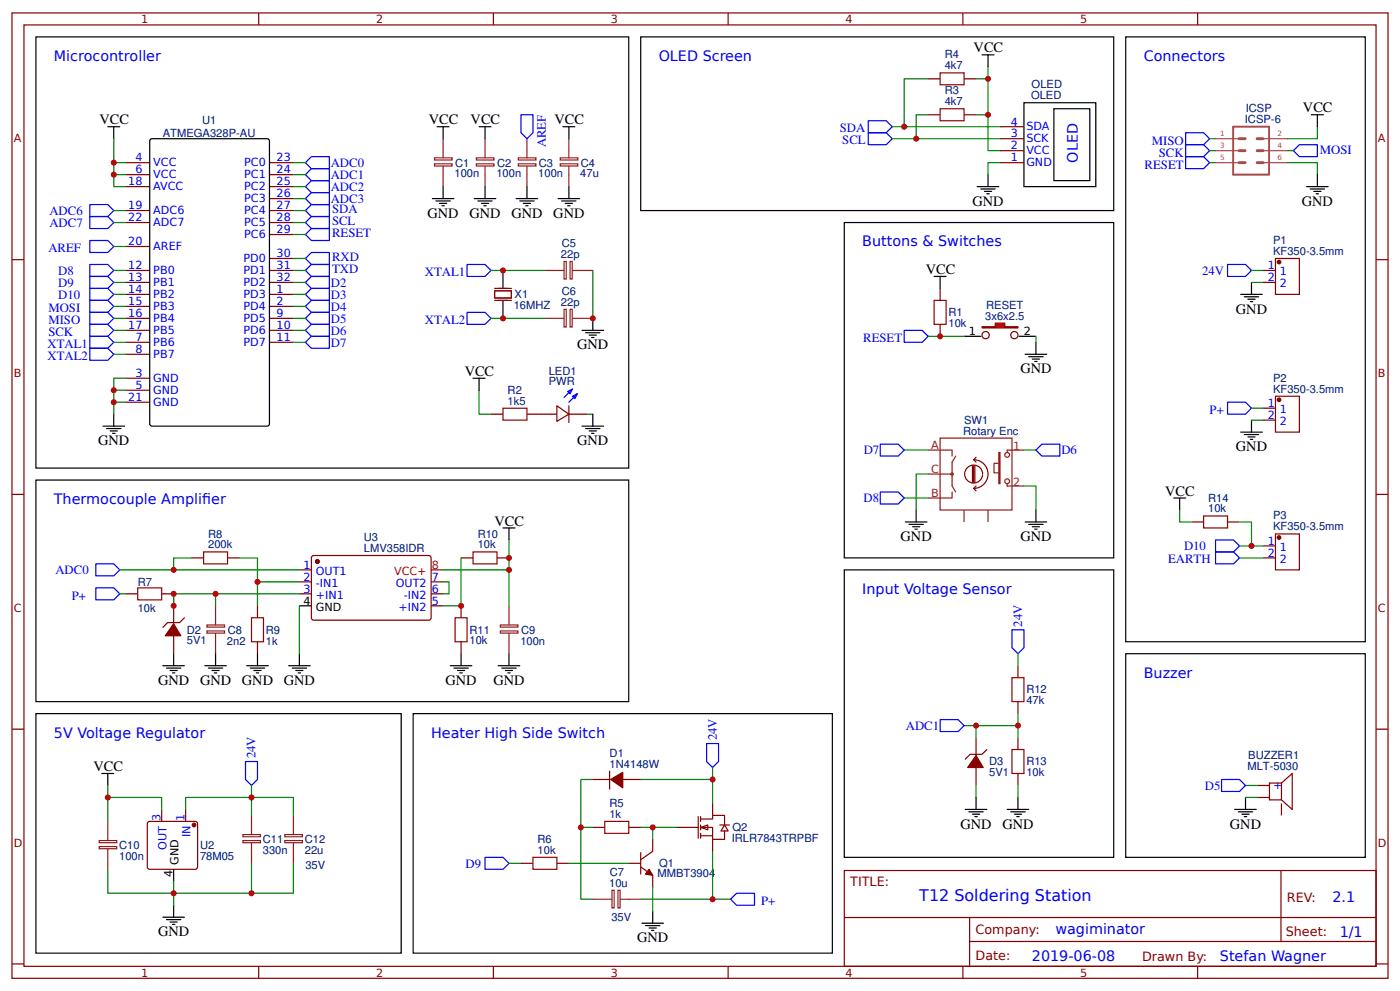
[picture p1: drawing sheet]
<svg xmlns="http://www.w3.org/2000/svg" width="309mm" height="219mm" viewBox="0 0 309 219" stroke-linecap="round" stroke-linejoin="round" font-family="sans-serif">
<g fill="none" stroke="#800" stroke-width=".26">
<path d="M2.6 2.9h304.1v213.2h-304.1zM5.3 5.5h298.7v208h-298.7zM57.1 2.9v2.6M109 2.9v2.6M160.9 2.9v2.6M212.7 2.9v2.6M264.6 2.9v2.6M27.8 35.9h5.3M27.8 38.6h5.3M59.5 35.9h5.3M59.5 38.6h5.3M2.6 57.4h2.7"/>
<path d="M27.8 41.2h5.3M27.8 46.5h5.3M27.8 49.2h5.3M27.8 54.5h5.3M27.8 59.7h5.3M59.5 41.2h5.3M59.5 46.5h5.3M59.5 49.2h5.3M59.5 59.7h5.3M59.5 43.9h5.3M59.5 51.8h5.3M59.5 57.1h5.3"/>
<path d="M304 57.4h2.7M27.8 62.4h5.3M27.8 65h5.3M27.8 67.7h5.3M27.8 70.3h5.3M27.8 73h5.3M27.8 75.6h5.3M27.8 78.3h5.3M59.5 62.4h5.3M59.5 65h5.3M59.5 67.7h5.3M59.5 70.3h5.3"/>
<path d="M59.5 73h5.3M59.5 75.6h5.3M27.8 83.6h5.3M27.8 86.2h5.3M27.8 88.8h5.3M2.6 109.2h2.7M304 109.2h2.7M2.6 161.1h2.7M304 161.1h2.7M186.5 192.3h117.5v21.2h-117.5zM283 192.3v15.7M2.6 212.9h2.7"/>
<path d="M57.1 213.5v2.6M109 213.5v2.6M160.9 213.5v2.6M186.6 202.7h117.3M212.7 213.5v2.6M214.2 208h89.7M214.2 202.7v10.6M264.6 213.5v2.6M304 212.9h2.7"/>
</g>
<g fill="none" stroke="#000" stroke-width=".26">
<path d="M23.8 28h2.7M25.1 28v2.6M33.1 30.9l.5-.3h25.4l.5 .3v62.7l-.2 .5h-25.7l-.5-.2zM96.6 28h2.6M97.9 28v2.6M105.8 28h2.7M107.2 28v2.6M124.4 28h2.6M125.7 28v2.6M95.5 43.9h4.8M96.3 44.4h3.2M97.1 44.9h1.6"/>
<path d="M97.6 45.5h.6M97.9 41.2v2.7M104.8 43.9h4.7M105.6 44.4h3.1M106.4 44.9h1.5M106.9 45.5h.5M107.2 41.2v2.7M114 43.9h4.8M114.8 44.4h3.2M115.6 44.9h1.6M116.2 45.5h.5M116.4 41.2v2.7"/>
<path d="M123.3 43.9h4.8M124.1 44.4h3.2M124.9 44.9h1.6M125.4 45.5h.5M125.7 41.2v2.7M128.6 73h4.7M129.4 73.5h3.2M130.2 74h1.6M130.7 74.6h.5M131 70.3v2.7M213 74.3h2.6M226.2 74.3h2.7"/>
<path d="M22.8 94.1h4.7M23.5 94.7h3.2M24.3 95.2h1.6M24.9 95.7h.5M25.1 91.5v2.6"/>
</g>
<g fill="none" stroke="#00f" stroke-width=".26">
<path d="M68.8 34.6h4v2.7h-4l-1.3-1.4zM68.8 37.3h4v2.6h-4l-1.3-1.3zM19.8 53.1h4l1.3 1.4-1.3 1.3h-4zM19.8 45.2h4l1.3 1.3-1.3 1.3h-4zM19.8 47.8h4l1.3 1.4-1.3 1.3h-4zM19.8 58.4h4l1.3 1.3-1.3 1.4h-4zM67.5 51.8l1.3-1.3h4v2.6h-4zM67.5 59.7l1.3-1.3h4v2.7h-4zM67.5 46.5l1.3-1.3h4v2.6h-4zM67.5 41.2l1.3-1.3h4v2.6h-4zM68.8 55.8h4v2.6h-4l-1.3-1.3zM68.8 47.8h4v2.7h-4l-1.3-1.3z"/>
<path d="M68.8 42.5h4v2.7h-4l-1.3-1.3zM103.2 58.4h4l1.3 1.3-1.3 1.4h-4zM19.8 74.3h4l1.3 1.3-1.3 1.3h-4zM19.8 76.9h4l1.3 1.4-1.3 1.3h-4zM19.8 71.6h4l1.3 1.4-1.3 1.3h-4zM19.8 69h4l1.3 1.3-1.3 1.3h-4zM19.8 66.4h4l1.3 1.3-1.3 1.3h-4zM19.8 61.1h4l1.3 1.3-1.3 1.3h-4zM19.8 63.7h4l1.3 1.3-1.3 1.4h-4zM67.5 62.4l1.3-1.3h4v2.6h-4zM67.5 67.7l1.3-1.3h4v2.6h-4zM67.5 73l1.3-1.4h4v2.7h-4z"/>
<path d="M67.5 75.6l1.3-1.3h4v2.6h-4zM68.8 63.7h4v2.7h-4l-1.3-1.4zM68.8 69h4v2.6h-4l-1.3-1.3zM103.2 69h4l1.3 1.3-1.3 1.3h-4z"/>
</g>
<g fill="none" stroke="#8d2323" stroke-width=".26">
<path d="M96 36.2h3.9v.5h-3.9zM96 34.9h3.9v.4h-3.9zM97.9 30.6v4.3M97.9 36.7v4.5M105.3 36.2h3.8v.5h-3.8zM105.3 34.9h3.8v.4h-3.8zM107.2 30.6v4.3M107.2 36.7v4.5M114.5 36.2h3.9v.5h-3.9zM114.5 34.9h3.9v.4h-3.9zM116.4 30.6v4.3M116.4 36.7v4.5"/>
<path d="M123.8 36.2h3.9v.5h-3.9zM123.8 34.9h3.9v.4h-3.9zM125.7 30.6v4.3M125.7 36.7v4.5M120.4 59.7h4.2M124.6 57.8h.5v3.8h-.5zM125.9 57.8h.5v3.8h-.5zM126.5 59.7h4.5M120.4 70.3h4.2M124.6 68.3h.5v3.9h-.5zM125.9 68.3h.5v3.9h-.5zM126.5 70.3h4.5"/>
</g>
<g fill="none" stroke="#080" stroke-width=".26">
<path d="M25.1 30.6v10.6h2.7M25.1 38.6h2.7M25.1 35.9h2.7M64.8 38.6h2.7M64.8 35.9h2.7M25.1 59.7h2.7M25.1 49.2h2.7M25.1 46.5h2.7M25.1 54.5h2.7M64.8 59.7h2.7M64.8 51.8h2.7M64.8 57.1h2.7"/>
<path d="M64.8 49.2h2.7M64.8 46.5h2.7M64.8 41.2h2.7M64.8 43.9h2.7M108.5 59.7h11.9M131 59.7v10.6M25.1 70.3h2.7M25.1 75.6h2.7M25.1 78.3h2.7M25.1 73h2.7M25.1 67.7h2.7M25.1 62.4h2.7"/>
<path d="M25.1 65h2.7M64.8 70.3h2.7M64.8 75.6h2.7M64.8 73h2.7M64.8 67.7h2.7M64.8 62.4h2.7M64.8 65h2.7M108.5 70.3h11.9M25.1 86.2h2.7M25.1 88.8h2.7M27.8 83.6h-2.7v7.9"/>
</g>
<path d="M217 72.2h2.9v-.8h2.1v.8h2.9v.2h-7.9z" fill="#f00" stroke="#800" stroke-width=".26"/>
<g fill="none" stroke="#800" stroke-width=".26">
<path d="M205.1 17.4h2.6M213 17.4h2.6M205.1 25.3h2.6M213 25.3h2.6M279.1 59.7h2.7M281.8 57.1h5.3v7.9h-5.3zM207.7 63.7v2.7M207.7 71.6v2.7M279.1 62.4h2.7M108.5 91.5h2.6M116.4 91.5h6.6M123 89.6l2.7 1.9-2.7 1.6z"/>
<path d="M125.7 91.5h3.9M125.7 89.6v3.7M279.1 90.2h2.7M279.1 92.8h2.7M281.8 87.5h5.3v8h-5.3zM281.8 118h5.3v7.9h-5.3zM27.8 131.2h2.6M35.7 131.2h2.7M38.4 133.8v4M40.7 136.5l-1 1h-2.7l-1 1.1M42.3 123.2h2.7M50.3 123.2h2.6"/>
<path d="M56.9 133.8v2.7M66.1 125.9h2.7M66.1 128.5h2.7M66.1 131.2h2.7M69.1 122.8h25.9l.2 .4v13.5l-.5 .3-25.6-.1-.3-.4v-13.3zM95.2 128.5h2.7M95.2 131.2h2.7M95.2 133.8h2.7M101.9 123.2h2.6M101.9 133.8v2.7M109.8 123.2h2.6M279.1 123.2h2.7"/>
<path d="M279.1 120.6h2.7M38.4 140.4v4M56.9 141.8v2.6M101.9 141.8v2.6M224.9 147.1v2.6M224.9 155v2.6M35.7 178.8v2.7M41 178.8v2.7M131 172.2h3.9M134.7 170.3v4M137.6 172.2h4M215.6 162.9v4"/>
<path d="M215.6 169.5v4M218 165.6l-1 1h-2.7l-1 1.1M224.9 162.9v2.7M224.9 170.9v2.6M277.8 173.5h2.7M277.8 176.2h2.7M283.1 173l2.4-2.1v7.9l-2.4-2.1M283.1 173v3.7M283.1 177.5v2.6M283.1 173h-2.6v3.7h2.6M32.8 181.5h10.6l.3 .5-.1 9.8-.5 .2h-10.3l-.3-.5v-9.5zM115.1 190.7h2.6"/>
<path d="M123 190.7h2.7M131 182.8h2.6M138.9 190.7h2.7M138.9 182.8h2.7M141.6 191.5l2.6 1.9v2.6M141.6 188.3v4.8M144.2 185.4v2.7l-2.6 1.8"/>
<circle cx="217.7" cy="74" r=".8"/>
<circle cx="224.1" cy="74" r=".8"/>
</g>
<g fill="none" stroke="#000" stroke-width=".26">
<path d="M289.7 25.3h2.7M291 25.3v2.7M291 38.6v2.6M288.7 41.2h4.7M289.5 41.8h3.1M290.2 42.3h1.6M290.8 42.8h.5M206.4 61.1h2.6M207.7 61.1v2.6M215.6 74.3h1.1M225.2 74.3h1M226.5 78.3h4.7"/>
<path d="M227.3 78.8h3.2M228.1 79.3h1.6M228.6 79.9h.5M228.9 75.6v2.7M274.1 65h4.8M274.9 65.6h3.2M275.7 66.1h1.6M276.2 66.6h.6M276.5 62.4v2.6M104.5 83.6h2.7M105.8 83.6v2.6M128.6 94.1h4.7"/>
<path d="M129.4 94.7h3.2M130.2 95.2h1.6M130.7 95.7h.5M131 91.5v2.6M274.1 95.5h4.8M274.9 96h3.2M275.7 96.5h1.6M276.2 97h.6M276.5 92.8v2.7M111.1 116.6h2.7M112.4 116.6v2.7M200 115.3h4.8"/>
<path d="M200.8 115.8h3.2M201.6 116.4h1.6M202.1 116.9h.6M202.4 112.7v2.6M226.5 115.3h4.7M227.3 115.8h3.2M228.1 116.4h1.6M228.6 116.9h.5M228.9 112.7v2.6M66.1 133.8h2.7M36 147.1h4.7M36.8 147.6h3.2"/>
<path d="M37.6 148.1h1.6M38.1 148.6h.5M38.4 144.4v2.7M45.2 147.1h4.8M46 147.6h3.2M46.8 148.1h1.6M47.4 148.6h.5M47.6 144.4v2.7M54.5 147.1h4.8M55.3 147.6h3.2M56.1 148.1h1.6M56.6 148.6h.5"/>
<path d="M56.9 144.4v2.7M63.8 147.1h4.7M64.6 147.6h3.1M65.4 148.1h1.5M65.9 148.6h.5M66.1 144.4v2.7M99.5 147.1h4.7M100.3 147.6h3.2M101.1 148.1h1.6M101.6 148.6h.5M101.9 144.4v2.7M110.1 147.1h4.7"/>
<path d="M110.9 147.6h3.1M111.7 148.1h1.5M112.2 148.6h.5M112.4 144.4v2.7M22.5 170.9h2.6M23.8 170.9v2.6M213.3 178.8h4.7M214 179.3h3.2M214.8 179.9h1.6M215.6 176.2v2.6M222.5 178.8h4.8M223.3 179.3h3.2"/>
<path d="M224.1 179.9h1.6M224.9 176.2v2.6M272.8 178.8h4.7M273.6 179.3h3.2M274.4 179.9h1.6M275.2 176.2v2.6M38.4 192v2.7M38.4 200v2.6M215.4 180.4h.5M224.6 180.4h.6M274.9 180.4h.5M36 202.6h4.7"/>
<path d="M36.8 203.1h3.2M37.6 203.7h1.6M38.1 204.2h.5M141.8 203.9h4.8M142.6 204.5h3.2M143.4 205h1.6M143.9 205.5h.6M144.2 201.3v2.6"/>
</g>
<g fill="none" stroke="#00f" stroke-width=".26">
<path d="M115.1 25.3h2.6v4l-1.3 1.3-1.3-1.3zM191.8 26.7h4l1.3 1.3-1.3 1.3h-4zM191.8 29.3h4l1.3 1.3-1.3 1.4h-4zM261.9 34.6h4l1.3 1.3-1.3 1.4h-4zM261.9 32h4l1.3 1.3-1.3 1.3h-4zM261.9 29.3h4l1.3 1.3-1.3 1.4h-4zM287.1 32h3.9v2.6h-3.9l-1.3-1.3zM271.2 58.4h4l1.3 1.3-1.3 1.4h-4zM199.8 73h3.9l1.4 1.3-1.4 1.3h-3.9zM125.4 86.5l1.1-.6-.6 1.1zM126.5 87.5l1-.5-.5 1.1zM126.5 85.9l-1.9 1.9"/>
<path d="M127.5 87l-1.8 1.8M194.5 98.1h3.9l1.4 1.3-1.4 1.4h-3.9zM230.2 98.1h4v2.7h-4l-1.3-1.4zM271.2 88.8h4l1.3 1.4-1.3 1.3h-4zM194.5 108.7h3.9l1.4 1.3-1.4 1.3h-3.9zM268.6 119.3h3.9l1.3 1.3-1.3 1.3h-3.9zM21.2 129.9h3.9l1.4 1.3-1.4 1.3h-3.9zM21.2 124.6h3.9l1.4 1.3-1.4 1.3h-3.9zM223.6 139.1h2.6v4l-1.3 1.3-1.3-1.3zM268.6 121.9h3.9l1.3 1.3-1.3 1.4h-3.9zM207.7 159h4l1.3 1.3-1.3 1.3h-4zM54.2 168.2h2.7v4l-1.3 1.3-1.4-1.3z"/>
<path d="M156.1 164.3h2.6v3.9l-1.3 1.3-1.3-1.3zM269.9 172.2h3.9l1.4 1.3-1.4 1.3h-3.9zM107.2 189.4h3.9l1.3 1.3-1.3 1.3h-3.9zM162.7 197.3h4v2.7h-4l-1.3-1.4z"/>
</g>
<g fill="none" stroke="#a00000" stroke-width=".26">
<path d="M207.7 16.1h5.3v2.6h-5.3zM207.7 24h5.3v2.7h-5.3zM206.4 66.4h2.6v5.2h-2.6zM111.1 90.2h5.3v2.6h-5.3zM30.4 129.9h5.3v2.6h-5.3zM45 121.9h5.3v2.7h-5.3zM55.6 136.5h2.6v5.3h-2.6zM100.5 136.5h2.7v5.3h-2.7zM104.5 121.9h5.3v2.7h-5.3zM223.6 149.7h2.6v5.3h-2.6zM223.6 165.6h2.6v5.3h-2.6zM117.7 189.4h5.3v2.6h-5.3z"/>
<path d="M133.6 181.5h5.3v2.6h-5.3z"/>
</g>
<g fill="none" stroke="#080" stroke-width=".26">
<path d="M267.2 35.9h1.4M267.2 33.3h1.4M267.2 30.6h1.4M284.4 35.9h6.6v2.7M284.4 33.3h1.4M291 28v2.6h-6.6M276.5 59.7h2.6M205.1 74.3h7.9M228.9 74.3v1.3M276.5 62.4h2.6M105.8 86.2v5.3h2.7M129.6 91.5h1.4"/>
<path d="M199.8 99.4h5.3M226.2 99.4h2.7M276.5 90.2h2.6M276.5 92.8h2.6M112.4 119.3v14.5M199.8 110h5.3M205.1 104.7h-2.7v8M226.2 107.4h2.7v5.3M26.5 125.9h39.6M26.5 131.2h1.3M38.4 131.2v2.6v-2.6h27.7M42.3 123.2h-3.9v2.7"/>
<path d="M47.6 131.2v2.6M52.9 123.2h4v5.3M66.1 128.5h-9.2v5.3M66.1 133.8v10.6M97.9 128.5h1.3v2.7h-1.3M97.9 125.9h14.5M101.9 123.2v10.6h-4M273.8 120.6h5.3M273.8 123.2h5.3M224.9 144.4v2.7M224.9 157.6v5.3M23.8 176.2h11.9v2.6"/>
<path d="M23.8 173.5v8M41 178.8v-2.6h23.8v3.9M55.6 173.5v6.6M131 172.2h-2.7v10.6h2.7M141.6 172.2h15.8M157.4 169.5v8M213 160.3h2.6M215.6 173.5v2.7M224.9 160.3h-9.3v2.6M224.9 173.5v2.7M275.2 176.2h2.6M275.2 173.5h2.6"/>
<path d="M23.8 192v5.3h14.6v2.7M38.4 194.7v2.6M64.8 190.7v6.6h-9.2M112.4 190.7h2.7M125.7 190.7h13.2M141.6 182.8h7.9M144.2 182.8v2.6M144.2 196v5.3M157.4 188.1v10.5h-15.8M157.4 198.6h4"/>
</g>
<path d="M272.4 28h8v10.6h-8z" fill="none" stroke="#a54b4b" stroke-width=".42"/>
<path d="M273.8 35.9h1.3M273.8 33.3h1.3M273.8 30.6h1.3M277.7 35.9h1.4M277.7 33.3h1.4M277.7 30.6h1.4" fill="none" stroke="#a54b4b" stroke-width=".63"/>
<path d="M268.6 30.6h5.2M268.6 33.3h5.2M268.6 35.9h5.2M279.2 30.6h5.2M279.2 33.3h5.2M279.2 35.9h5.2" fill="none" stroke="#a54b4b" stroke-width=".26"/>
<g fill="none" stroke="#8d2323" stroke-width=".26">
<path d="M205.1 99.4h5.2v1.4M207.7 96.8h15.9v15.9h-15.9zM220.7 100h.2v6.8h-.2zM226.2 99.4h-3.7v.6M205.1 104.7h5.2M210.3 108.7v1.3h-5.2M211.1 100.8l-.8 1.3v5.3l.8 1.3M213 112.7v2.6M218.3 112.7v2.6M220.7 102.3h-1.1v2.2h1.1M222.5 106.8v.6h3.7M45.7 139.4h3.9v.5h-3.9z"/>
<path d="M45.7 138.1h3.9v.4h-3.9zM47.6 133.8v4.3M47.6 139.9v4.5M110.5 139.4h3.9v.5h-3.9zM110.5 138.1h3.9v.4h-3.9zM112.4 133.8v4.3M112.4 139.9v4.5M21.9 187h3.9v.5h-3.9zM21.9 185.7h3.9v.5h-3.9zM23.8 181.5v4.2M23.8 187.5v4.5M53.7 185.7h3.8v.5h-3.8z"/>
<path d="M53.7 184.4h3.8v.4h-3.8zM55.6 180.1v4.3M55.6 186.2v4.5M62.9 185.7h3.9v.5h-3.9zM62.9 184.4h3.9v.4h-3.9zM64.8 180.1v4.3M64.8 186.2v4.5M131 198.6h4.2M135.2 196.7h.5v3.9h-.5zM136.5 196.7h.5v3.9h-.5zM137.1 198.6h4.5"/>
<circle cx="210.3" cy="104.7" r=".26"/>
<circle cx="222.5" cy="100.5" r=".53"/>
<circle cx="222.5" cy="106.3" r=".53"/>
</g>
<path d="M214.8 102.9v3.7M215.1 101.5a3.2 3.2 0 0 1 3.2 3.2 3.2 3.2 0 0 1-3.2 3.2M215.1 107.9l.5 .5M215.1 102.9v3.7M215.1 101.5l.5 .6M215.4 102.9v3.7M215.6 107.4l-.5 .5M215.6 101l-.5 .5M217.1 104.7a1.99 1.99 0 0 0-2.8-1.8 1.99 1.99 0 0 0-.5 3.3 1.99 1.99 0 0 0 3.2-.9l.1-.5" fill="none" stroke="#840000" stroke-width=".26"/>
<g fill="#800" stroke="#800" stroke-width=".26">
<path d="M143.4 192l.8 1.4-1.6-.3z"/>
<path d="M38.4 137.8l1.6 2.6h-3.5z"/>
<path d="M134.9 172.2l2.7-1.6v3.4z"/>
<path d="M215.6 166.9l1.6 2.6h-3.4z"/>
<circle cx="70.1" cy="124" r=".4"/>
<circle cx="282.6" cy="57.9" r=".4"/>
<circle cx="282.6" cy="88.3" r=".4"/>
<circle cx="282.6" cy="118.7" r=".4"/>
<circle cx="42.9" cy="182.2" r=".4"/>
</g>
<path d="M95.2 125.9h2.7" fill="none" stroke="#f00" stroke-width=".26"/>
<g fill="#fefefe" stroke="#800" stroke-width=".26">
<path d="M154.8 182.8l1.6-.6v1.1z"/>
<path d="M160.1 182.2l.8 1.4h-1.6z"/>
</g>
<g fill="none" stroke="#800" stroke-width=".26">
<path d="M220.9 35.9h5.3M220.9 33.3h5.3M220.9 30.6h5.3M220.9 28h5.3M263.3 115.3h2.6M271.2 115.3h2.6M157.4 177.5v2.6M149.5 182.8h4.8M154.3 180.4v4.8M154.8 180.9h2.6v-.8h2.7v2.1M154.8 182.8h2.6v2.6h2.7v-1.8M154.8 184.6h2.6"/>
<path d="M154.8 180.4v1.1M154.8 182.2v1.1M154.8 184.1v1.1M157.4 185.4v2.7M159 182.2h2.1"/>
</g>
<path d="M205.1 17.4h-5.3v10.6M215.6 17.4h2.7M218.3 14.8v18.5h2.6M197.1 30.6h23.8M197.1 28h23.8M205.1 25.3h-2.7v5.3M215.6 25.3h2.7M220.9 35.9h-2.6v2.7M260.6 112.7v2.6h2.7M273.8 115.3h2.7v5.3M55.6 190.7v6.6h-17.2M128.3 182.8v15.8h2.7" fill="none" stroke="#080" stroke-width=".26"/>
<g fill="none" stroke="#000" stroke-width=".26">
<path d="M7.9 8.1h131v95.3h-131zM141.6 8.1h104.5v38.4h-104.5zM217 12.1h2.6M218.3 12.1v2.7M248.7 8.1h52.9v133.7h-52.9zM218.3 38.6v2.6M226.2 22.7h15.9v18.5h-15.9zM232.8 24h8v15.9h-8zM111.1 59.7v4M186.5 49.2h59.6v74h-59.6zM215.9 41.2h4.8M216.7 41.8h3.2"/>
<path d="M217.5 42.3h1.6M218 42.8h.5M111.1 66.4v3.9M7.9 106h131v49h-131zM259.3 110h2.6M260.6 110v2.7M186.5 125.9h59.6v63.5h-59.6zM7.9 157.6h80.7v53h-80.7zM91.3 157.6h92.6v53h-92.6zM248.7 144.4h52.9v45h-52.9z"/>
</g>
<path d="M265.9 114h5.3v2.6h-5.3z" fill="none" stroke="#a00000" stroke-width=".26"/>
<path d="M109.3 64.2h3.7v1.6h-3.7zM109.3 66.4h3.7M109.3 63.7h3.7" fill="none" stroke="#810" stroke-width=".26"/>
<g fill="#c00">
<circle cx="111.1" cy="70.3" r=".66"/>
<circle cx="111.1" cy="59.7" r=".66"/>
<circle cx="218.3" cy="17.4" r=".66"/>
<circle cx="218.3" cy="25.3" r=".66"/>
<circle cx="276.5" cy="120.6" r=".66"/>
<circle cx="224.9" cy="160.3" r=".66"/>
<circle cx="23.8" cy="176.2" r=".66"/>
<circle cx="38.4" cy="197.3" r=".66"/>
<circle cx="112.4" cy="125.9" r=".66"/>
<circle cx="101.9" cy="133.8" r=".66"/>
<circle cx="112.4" cy="123.2" r=".66"/>
<circle cx="38.4" cy="133.8" r=".66"/>
<circle cx="47.6" cy="131.2" r=".66"/>
<circle cx="56.9" cy="128.5" r=".66"/>
<circle cx="25.1" cy="38.6" r=".66"/>
<circle cx="25.1" cy="86.2" r=".66"/>
<circle cx="131" cy="70.3" r=".66"/>
<circle cx="25.1" cy="88.8" r=".66"/>
<circle cx="25.1" cy="35.9" r=".66"/>
<circle cx="207.7" cy="74.3" r=".66"/>
<circle cx="157.4" cy="172.2" r=".66"/>
<circle cx="144.2" cy="182.8" r=".66"/>
<circle cx="157.4" cy="198.6" r=".66"/>
<circle cx="38.4" cy="125.9" r=".66"/>
<circle cx="38.4" cy="131.2" r=".66"/>
<circle cx="55.6" cy="176.2" r=".66"/>
<circle cx="215.6" cy="160.3" r=".66"/>
<circle cx="55.6" cy="197.3" r=".66"/>
<circle cx="128.3" cy="182.8" r=".66"/>
<circle cx="202.4" cy="30.6" r=".66"/>
<circle cx="199.8" cy="28" r=".66"/>
</g>
<text font-size="3.5" fill="#00f" x="203.1" y="199.1">T12 Soldering Station</text>
<g font-size="3.2">
<text x="215.1" y="11.6">VCC</text>
<text x="22" y="27.5">VCC</text>
<text x="94.7" y="27.5">VCC</text>
<text x="104" y="27.5">VCC</text>
<text x="122.5" y="27.5">VCC</text>
<text x="287.9" y="24.8">VCC</text>
<text x="214.8" y="45.5">GND</text>
<text x="287.6" y="45.5">GND</text>
<text x="94.5" y="48.1">GND</text>
<text x="103.7" y="48.1">GND</text>
<text x="113" y="48.1">GND</text>
<text x="122.2" y="48.1">GND</text>
<text x="204.5" y="60.5">VCC</text>
<text x="273" y="69.3">GND</text>
<text x="127.5" y="77.2">GND</text>
<text x="102.7" y="83">VCC</text>
<text x="225.4" y="82.5">GND</text>
<text x="21.7" y="98.4">GND</text>
<text x="127.5" y="98.4">GND</text>
<text x="273" y="99.7">GND</text>
<text x="257.4" y="109.5">VCC</text>
<text x="109.3" y="116.1">VCC</text>
<text x="199" y="119.5">GND</text>
<text x="225.4" y="119.5">GND</text>
<text x="34.9" y="151.3">GND</text>
<text x="44.2" y="151.3">GND</text>
<text x="53.4" y="151.3">GND</text>
<text x="62.7" y="151.3">GND</text>
<text x="98.4" y="151.3">GND</text>
<text x="109" y="151.3">GND</text>
<text x="20.6" y="170.3">VCC</text>
<text x="212.2" y="183">GND</text>
<text x="221.5" y="183">GND</text>
<text x="271.7" y="183">GND</text>
<text x="34.9" y="206.9">GND</text>
<text x="140.8" y="208.2">GND</text>
</g>
<g font-size="3.2" fill="#00f">
<text x="11.9" y="13.4">Microcontroller</text>
<text x="145.5" y="13.4">OLED Screen</text>
<text x="252.7" y="13.4">Connectors</text>
<text x="238.1" y="35.9" transform="rotate(-90 238.1 35.9)">OLED</text>
<text x="190.5" y="54.5">Buttons &amp; Switches</text>
<text x="11.9" y="111.3">Thermocouple Amplifer</text>
<text x="44.7" y="111.3">i</text>
<text x="190.5" y="131.2">Input Voltage Sensor</text>
<text x="252.7" y="149.7">Buzzer</text>
<text x="11.9" y="162.9">5V Voltage Regulator</text>
<text x="95.2" y="162.9">Heater High Side Switch</text>
<text x="294.4" y="199.2">2.1</text>
<text x="233.2" y="206.4">wagiminator</text>
<text x="296" y="207">1/1</text>
<text x="228" y="212.3">2019-06-08</text>
<text x="269.5" y="212.2">Stefan Wagner</text>
</g>
<g font-size="2.8" fill="#00f">
<text x="185.5" y="29.1">SDA</text>
<text x="120.6" y="32.6" transform="rotate(-90 120.6 32.6)">AREF</text>
<text x="186.1" y="31.8">SCL</text>
<text x="254.4" y="32">MISO</text>
<text x="256" y="34.6">SCK</text>
<text x="291.6" y="33.9">MOSI</text>
<text x="73.1" y="36.9">ADC0</text>
<text x="73.1" y="39.5">ADC1</text>
<text x="252.9" y="37.3">RESET</text>
<text x="10.9" y="47.4">ADC6</text>
<text x="73.1" y="42.1">ADC2</text>
<text x="73.1" y="44.8">ADC3</text>
<text x="73.4" y="47.1">SDA</text>
<text x="10.9" y="50.1">ADC7</text>
<text x="73.4" y="52.4">RESET</text>
<text x="73.4" y="49.7">SCL</text>
<text x="10.7" y="55.7">AREF</text>
<text x="73.4" y="57.7">RXD</text>
<text x="12.9" y="60.7">D8</text>
<text x="12.9" y="63.3">D9</text>
<text x="12.9" y="66">D10</text>
<text x="73.1" y="63.3">D2</text>
<text x="73.1" y="66">D3</text>
<text x="73.4" y="60.3">TXD</text>
<text x="93.8" y="61.1">XTAL1</text>
<text x="265.6" y="60.7">24V</text>
<text x="10.7" y="71.6">MISO</text>
<text x="10.7" y="69">MOSI</text>
<text x="73.1" y="68.6">D4</text>
<text x="73.1" y="71.3">D5</text>
<text x="93.8" y="71.6">XTAL2</text>
<text x="10.5" y="76.9">XTAL1</text>
<text x="10.7" y="74.3">SCK</text>
<text x="73.1" y="73.9">D6</text>
<text x="73.1" y="76.6">D7</text>
<text x="190.7" y="75.6">RESET</text>
<text x="10.5" y="79.6">XTAL2</text>
<text x="267.2" y="91.5">P+</text>
<text x="190.8" y="100.3">D7</text>
<text x="234.5" y="100.4">D6</text>
<text x="190.8" y="110.9">D8</text>
<text x="258.1" y="124.5">EARTH</text>
<text x="261.6" y="121.5">D10</text>
<text x="12.2" y="126.8">ADC0</text>
<text x="15.9" y="132.5">P+</text>
<text x="225.8" y="138.4" transform="rotate(-90 225.8 138.4)">24V</text>
<text x="200.1" y="161.2">ADC1</text>
<text x="56.5" y="167.5" transform="rotate(-90 56.5 167.5)">24V</text>
<text x="158.3" y="163.5" transform="rotate(-90 158.3 163.5)">24V</text>
<text x="266.2" y="174.5">D5</text>
<text x="102.8" y="191.7">D9</text>
<text x="168.1" y="199.8">P+</text>
</g>
<g font-size="2.8" fill="#800">
<text x="187.9" y="195.7">TITLE:</text>
<text x="284.3" y="199.2">REV:</text>
<text x="215.5" y="206.4">Company:</text>
<text x="284.1" y="206.9">Sheet:</text>
<text x="215.5" y="212.1">Date:</text>
<text x="252.3" y="212.2">Drawn By:</text>
</g>
<g font-size="2.5" fill="#800">
<text x="31.2" y="5.1">1</text>
<text x="83.1" y="5.1">2</text>
<text x="134.9" y="5.1">3</text>
<text x="186.8" y="5.1">4</text>
<text x="238.7" y="5.1">5</text>
<text x="3" y="31.4">A</text>
<text x="304.4" y="31.4">A</text>
<text x="3" y="83.3">B</text>
<text x="304.4" y="83.3">B</text>
<text x="3" y="135.1">C</text>
<text x="304.4" y="135.1">C</text>
<text x="3" y="187">D</text>
<text x="304.4" y="187">D</text>
<text x="31.2" y="215.7">1</text>
<text x="83.1" y="215.7">2</text>
<text x="134.9" y="215.7">3</text>
<text x="186.8" y="215.7">4</text>
<text x="238.7" y="215.7">5</text>
</g>
<g font-size="2.5" fill="#000080">
<text x="208.7" y="15.3">4k7</text>
<text x="208.7" y="12.9">R4</text>
<text x="208.7" y="23.2">4k7</text>
<text x="208.7" y="20.8">R3</text>
<text x="227.8" y="21.9">OLED</text>
<text x="227.9" y="19.5">OLED</text>
<text x="44.7" y="27.4">U1</text>
<text x="275" y="27.2">ICSP-6</text>
<text x="275.2" y="24.8">ICSP</text>
<text x="36" y="30.2">ATMEGA328P-AU</text>
<text x="100.4" y="39.2">100n</text>
<text x="100.5" y="36.8">C1</text>
<text x="109.7" y="39.2">100n</text>
<text x="109.8" y="36.8">C2</text>
<text x="118.9" y="39.2">100n</text>
<text x="119.1" y="36.8">C3</text>
<text x="128.2" y="39.2">47u</text>
<text x="128.3" y="36.8">C4</text>
<text x="281.3" y="53.9">P1</text>
<text x="123.9" y="57">22p</text>
<text x="124.1" y="54.5">C5</text>
<text x="281.3" y="56.3">KF350-3.5mm</text>
<text x="113.7" y="65.9">X1</text>
<text x="124.1" y="65.1">C6</text>
<text x="113.5" y="68.3">16MHZ</text>
<text x="123.9" y="67.5">22p</text>
<text x="209.6" y="69.9">R1</text>
<text x="217.7" y="70.6">3x6x2.5</text>
<text x="217.9" y="68.2">RESET</text>
<text x="209.5" y="72.2">10k</text>
<text x="121.2" y="82.8">LED1</text>
<text x="112.2" y="89.4">1k5</text>
<text x="112.2" y="87">R2</text>
<text x="121.2" y="85.1">PWR</text>
<text x="281.3" y="86.7">KF350-3.5mm</text>
<text x="281.3" y="84.3">P2</text>
<text x="212.8" y="96">Rotary Enc</text>
<text x="213" y="93.6">SW1</text>
<text x="266.9" y="113.2">10k</text>
<text x="266.9" y="110.8">R14</text>
<text x="46" y="118.7">R8</text>
<text x="80.4" y="119.5">U3</text>
<text x="105.5" y="118.7">R10</text>
<text x="281.3" y="117.2">KF350-3.5mm</text>
<text x="281.3" y="114.7">P3</text>
<text x="46" y="121.1">200k</text>
<text x="80.4" y="121.9">LMV358IDR</text>
<text x="105.5" y="121.1">10k</text>
<text x="30.4" y="129.5">R7</text>
<text x="30.4" y="135.1">10k</text>
<text x="41.3" y="142.4">5V1</text>
<text x="41.3" y="140">D2</text>
<text x="50.1" y="142.4">2n2</text>
<text x="50.3" y="140">C8</text>
<text x="58.7" y="142.4">1k</text>
<text x="58.7" y="140">R9</text>
<text x="103.7" y="142.4">10k</text>
<text x="103.7" y="140">R11</text>
<text x="115" y="142.4">100n</text>
<text x="115.1" y="140">C9</text>
<text x="226.7" y="155.6">47k</text>
<text x="226.7" y="153.2">R12</text>
<text x="134.7" y="167.2">D1</text>
<text x="275.8" y="167.7">BUZZER1</text>
<text x="134.7" y="169.5">1N4148W</text>
<text x="218.5" y="171.5">5V1</text>
<text x="218.5" y="169.1">D3</text>
<text x="226.7" y="171.5">10k</text>
<text x="226.7" y="169.1">R13</text>
<text x="275.6" y="170.1">MLT-5030</text>
<text x="134.6" y="178.3">R5</text>
<text x="134.6" y="180.7">1k</text>
<text x="161.8" y="183.6">Q2</text>
<text x="26.3" y="190">100n</text>
<text x="26.3" y="187.6">C10</text>
<text x="44.2" y="190">78M05</text>
<text x="44.2" y="187.6">U2</text>
<text x="58.1" y="188.6">330n</text>
<text x="58.1" y="186.3">C11</text>
<text x="67.3" y="188.6">22u</text>
<text x="67.3" y="186.3">C12</text>
<text x="118.8" y="188.6">10k</text>
<text x="118.8" y="186.2">R6</text>
<text x="145.6" y="191.6">Q1</text>
<text x="161.7" y="186">IRLR7843TRPBF</text>
<text x="67.5" y="192">35V</text>
<text x="134.6" y="195.9">10u</text>
<text x="134.7" y="193.5">C7</text>
<text x="145.3" y="193.8">MMBT3904</text>
<text x="135.1" y="203.5">35V</text>
</g>
<g font-size="2.5" fill="#00f">
<text x="223.3" y="27.7">4</text>
<text x="226.7" y="28.8">SDA</text>
<text x="29.9" y="35.7">4</text>
<text x="61.1" y="35.7">23</text>
<text x="223.3" y="35.7">1</text>
<text x="223.3" y="33">2</text>
<text x="223.3" y="30.4">3</text>
<text x="226.7" y="34.1">VCC</text>
<text x="226.7" y="31.4">SCK</text>
<text x="28.3" y="41">18</text>
<text x="29.9" y="38.3">6</text>
<text x="33.9" y="36.7">VCC</text>
<text x="33.9" y="39.4">VCC</text>
<text x="53.9" y="36.7">PC0</text>
<text x="53.9" y="39.4">PC1</text>
<text x="61.1" y="38.3">24</text>
<text x="61.1" y="41">25</text>
<text x="226.7" y="36.7">GND</text>
<text x="28.3" y="46.2">19</text>
<text x="33.9" y="42">AVCC</text>
<text x="33.9" y="47.3">ADC6</text>
<text x="53.9" y="42">PC2</text>
<text x="53.9" y="44.7">PC3</text>
<text x="53.9" y="47.3">PC4</text>
<text x="61.1" y="43.6">26</text>
<text x="61.1" y="46.2">27</text>
<text x="28.3" y="48.9">22</text>
<text x="33.9" y="50">ADC7</text>
<text x="53.9" y="50">PC5</text>
<text x="53.9" y="52.6">PC6</text>
<text x="61.1" y="48.9">28</text>
<text x="61.1" y="51.5">29</text>
<text x="28.3" y="54.2">20</text>
<text x="28.3" y="59.5">12</text>
<text x="33.9" y="55.2">AREF</text>
<text x="53.8" y="57.9">PD0</text>
<text x="61.1" y="56.8">30</text>
<text x="61.1" y="59.5">31</text>
<text x="280.1" y="59.5">1</text>
<text x="28.3" y="62.1">13</text>
<text x="28.3" y="64.8">14</text>
<text x="33.9" y="60.5">PB0</text>
<text x="33.9" y="63.2">PB1</text>
<text x="33.9" y="65.8">PB2</text>
<text x="53.8" y="60.5">PD1</text>
<text x="53.8" y="63.2">PD2</text>
<text x="53.8" y="65.8">PD3</text>
<text x="61.1" y="62.1">32</text>
<text x="61.1" y="64.8">1</text>
<text x="280.1" y="62.1">2</text>
<text x="282.8" y="60.8">1</text>
<text x="282.8" y="63.4">2</text>
<text x="28.3" y="67.4">15</text>
<text x="28.3" y="70.1">16</text>
<text x="33.9" y="68.5">PB3</text>
<text x="33.9" y="71.1">PB4</text>
<text x="53.8" y="68.5">PD4</text>
<text x="53.8" y="71.1">PD5</text>
<text x="61.1" y="67.4">2</text>
<text x="61.1" y="70.1">9</text>
<text x="28.3" y="72.7">17</text>
<text x="29.9" y="75.4">7</text>
<text x="29.9" y="78">8</text>
<text x="33.9" y="73.8">PB5</text>
<text x="33.9" y="76.4">PB6</text>
<text x="53.8" y="73.8">PD6</text>
<text x="53.8" y="76.4">PD7</text>
<text x="61.1" y="72.7">10</text>
<text x="61.1" y="75.4">11</text>
<text x="29.9" y="83.3">3</text>
<text x="33.9" y="79.1">PB7</text>
<text x="28.3" y="88.6">21</text>
<text x="29.9" y="85.9">5</text>
<text x="33.9" y="84.3">GND</text>
<text x="33.9" y="87">GND</text>
<text x="33.9" y="89.6">GND</text>
<text x="280.1" y="89.9">1</text>
<text x="280.1" y="92.6">2</text>
<text x="282.8" y="91.2">1</text>
<text x="282.8" y="93.9">2</text>
<text x="67.1" y="125.6">1</text>
<text x="280.1" y="120.3">1</text>
<text x="280.1" y="123">2</text>
<text x="282.8" y="121.7">1</text>
<text x="282.8" y="124.3">2</text>
<text x="67.1" y="128.3">2</text>
<text x="67.1" y="130.9">3</text>
<text x="69.8" y="126.9">OUT1</text>
<text x="69.8" y="129.6">-IN1</text>
<text x="87.4" y="129.6">OUT2</text>
<text x="95.4" y="130.9">6</text>
<text x="95.4" y="128.3">7</text>
<text x="69.8" y="132.2">+IN1</text>
<text x="88.1" y="134.9">+IN2</text>
<text x="89.2" y="132.2">-IN2</text>
<text x="95.4" y="133.6">5</text>
<text x="281.3" y="174.3">+</text>
<text x="35.5" y="181.3" transform="rotate(-90 35.5 181.3)">3</text>
<text x="40.7" y="181.3" transform="rotate(-90 40.7 181.3)">1</text>
<text x="42.1" y="185" transform="rotate(-90 42.1 185)">IN</text>
<text x="36.8" y="187.7" transform="rotate(-90 36.8 187.7)">OUT</text>
</g>
<g font-size="2.5">
<text x="214.1" y="74">1</text>
<text x="226.2" y="74">2</text>
<text x="67.1" y="133.6">4</text>
<text x="69.8" y="134.9">GND</text>
<text x="39.4" y="191.1" transform="rotate(-90 39.4 191.1)">GND</text>
<text x="38.1" y="193.7" transform="rotate(-90 38.1 193.7)">4</text>
</g>
<g font-size="2.5" fill="#8d2323">
<text x="205.7" y="99.2">A</text>
<text x="223.8" y="99.4">1</text>
<text x="205.7" y="104.5">C</text>
<text x="223.8" y="107.4">2</text>
<text x="205.7" y="109.7">B</text>
</g>
<g font-size="2.5" fill="#f00">
<text x="95.4" y="125.6">8</text>
<text x="87.1" y="126.9">VCC+</text>
</g>
<g font-size="1.6" fill="#a54b4b">
<text x="269.5" y="30.1">1</text>
<text x="269.5" y="32.8">3</text>
<text x="269.5" y="35.4">5</text>
<text x="282.3" y="30.1">2</text>
<text x="282.3" y="32.8">4</text>
<text x="282.3" y="35.4">6</text>
</g>
</svg>
